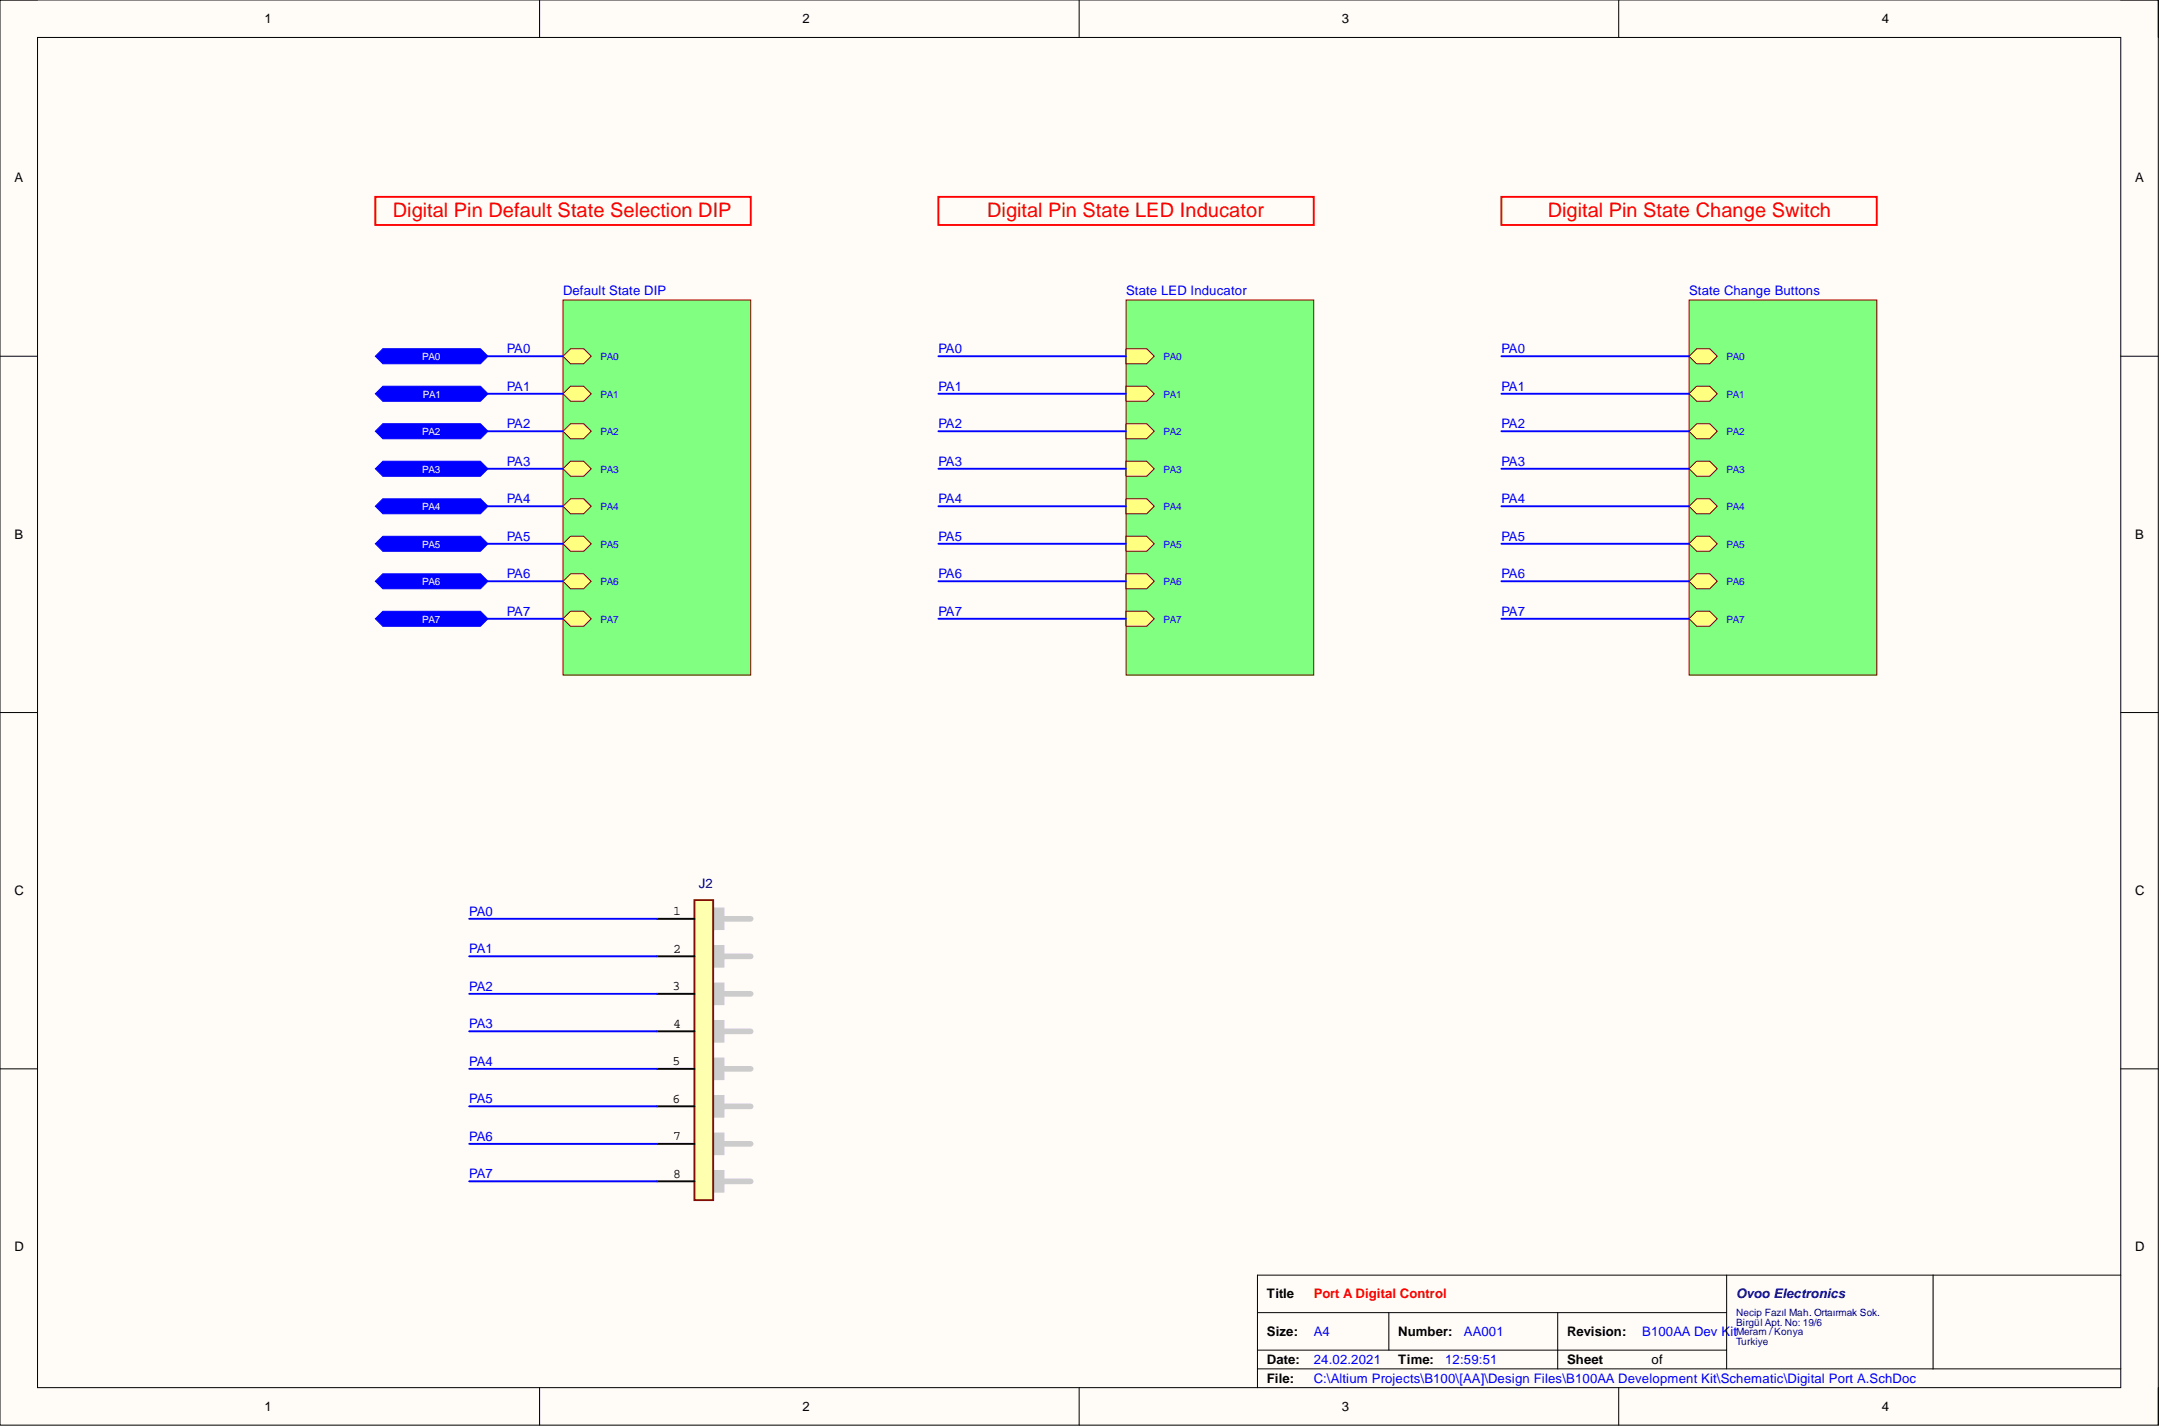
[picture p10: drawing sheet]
<svg xmlns="http://www.w3.org/2000/svg" width="292mm" height="193mm" viewBox="0 0 292 193" stroke-linecap="round" stroke-linejoin="round" font-family="sans-serif">
<path d="M0 0h292v192.9h-292z" fill-rule="evenodd" fill="#fffcf8"/>
<path d="M0 0h292v192.9h-292z" fill="none" stroke="#000" stroke-width=".14"/>
<path d="M5.1 5.1h281.8v182.7h-281.8z" fill-rule="evenodd" fill="#fffcf8"/>
<g fill="none" stroke="#000" stroke-width=".14">
<path d="M0 0h5.1M73 0v5.1M146 0v5.1M219 0v5.1M286.9 0h5.1v5.1M5.1 5.1h281.8v182.7h-281.8zM0 48.2h5.1M286.9 48.2h5.1M0 96.4h5.1M286.9 96.4h5.1M0 144.6h5.1M286.9 144.6h5.1"/>
<path d="M170.1 177.6h63.5M187.9 177.6v5.1M210.8 177.6v7.6M233.6 172.6v12.6M261.5 172.6v12.6M286.9 172.6h-116.8v15.2M73 187.8v5.1M146 187.8v5.1M170.1 185.2h116.8M170.1 182.7h63.5M219 187.8v5.1M292 187.8v5.1"/>
</g>
<path d="M50.8 48.2l1-1h13.2l1 1-1 1h-13.2z" fill-rule="evenodd" fill="#00f"/>
<path d="M50.8 48.2l1-1h13.2l1 1-1 1h-13.2z" fill="none" stroke="#00f" stroke-width=".14"/>
<path d="M50.8 53.3l1-1h13.2l1 1-1 1h-13.2z" fill-rule="evenodd" fill="#00f"/>
<path d="M50.8 53.3l1-1h13.2l1 1-1 1h-13.2z" fill="none" stroke="#00f" stroke-width=".14"/>
<path d="M50.8 58.4l1-1.1h13.2l1 1.1-1 1h-13.2z" fill-rule="evenodd" fill="#00f"/>
<path d="M50.8 58.4l1-1.1h13.2l1 1.1-1 1h-13.2z" fill="none" stroke="#00f" stroke-width=".14"/>
<path d="M50.8 63.4l1-1h13.2l1 1-1 1h-13.2z" fill-rule="evenodd" fill="#00f"/>
<path d="M50.8 63.4l1-1h13.2l1 1-1 1h-13.2z" fill="none" stroke="#00f" stroke-width=".14"/>
<path d="M50.8 68.5l1-1h13.2l1 1-1 1h-13.2z" fill-rule="evenodd" fill="#00f"/>
<path d="M50.8 68.5l1-1h13.2l1 1-1 1h-13.2z" fill="none" stroke="#00f" stroke-width=".14"/>
<path d="M50.8 73.6l1-1h13.2l1 1-1 1h-13.2z" fill-rule="evenodd" fill="#00f"/>
<path d="M50.8 73.6l1-1h13.2l1 1-1 1h-13.2z" fill="none" stroke="#00f" stroke-width=".14"/>
<path d="M50.8 78.7l1-1.1h13.2l1 1.1-1 1h-13.2z" fill-rule="evenodd" fill="#00f"/>
<path d="M50.8 78.7l1-1.1h13.2l1 1.1-1 1h-13.2z" fill="none" stroke="#00f" stroke-width=".14"/>
<path d="M50.8 83.7l1-1h13.2l1 1-1 1.1h-13.2z" fill-rule="evenodd" fill="#00f"/>
<path d="M50.8 83.7l1-1h13.2l1 1-1 1.1h-13.2z" fill="none" stroke="#00f" stroke-width=".14"/>
<path d="M76.2 40.6h25.4v50.7h-25.4z" fill-rule="evenodd" fill="#80ff80"/>
<path d="M76.2 40.6h25.4v50.7h-25.4z" fill="none" stroke="#800000" stroke-width=".14"/>
<path d="M76.2 53.3l1-1h1.8l1 1-1 1h-1.8z" fill-rule="evenodd" fill="#ffff80"/>
<path d="M76.2 53.3l1-1h1.8l1 1-1 1h-1.8z" fill="none" stroke="#800000" stroke-width=".14"/>
<path d="M76.2 48.2l1-1h1.8l1 1-1 1h-1.8z" fill-rule="evenodd" fill="#ffff80"/>
<path d="M76.2 48.2l1-1h1.8l1 1-1 1h-1.8z" fill="none" stroke="#800000" stroke-width=".14"/>
<path d="M76.2 83.7l1-1h1.8l1 1-1 1.1h-1.8z" fill-rule="evenodd" fill="#ffff80"/>
<path d="M76.2 83.7l1-1h1.8l1 1-1 1.1h-1.8z" fill="none" stroke="#800000" stroke-width=".14"/>
<path d="M76.2 68.5l1-1h1.8l1 1-1 1h-1.8z" fill-rule="evenodd" fill="#ffff80"/>
<path d="M76.2 68.5l1-1h1.8l1 1-1 1h-1.8z" fill="none" stroke="#800000" stroke-width=".14"/>
<path d="M76.2 78.7l1-1.1h1.8l1 1.1-1 1h-1.8z" fill-rule="evenodd" fill="#ffff80"/>
<path d="M76.2 78.7l1-1.1h1.8l1 1.1-1 1h-1.8z" fill="none" stroke="#800000" stroke-width=".14"/>
<path d="M76.2 63.4l1-1h1.8l1 1-1 1h-1.8z" fill-rule="evenodd" fill="#ffff80"/>
<path d="M76.2 63.4l1-1h1.8l1 1-1 1h-1.8z" fill="none" stroke="#800000" stroke-width=".14"/>
<path d="M76.2 73.6l1-1h1.8l1 1-1 1h-1.8z" fill-rule="evenodd" fill="#ffff80"/>
<path d="M76.2 73.6l1-1h1.8l1 1-1 1h-1.8z" fill="none" stroke="#800000" stroke-width=".14"/>
<path d="M76.2 58.4l1-1.1h1.8l1 1.1-1 1h-1.8z" fill-rule="evenodd" fill="#ffff80"/>
<path d="M76.2 58.4l1-1.1h1.8l1 1.1-1 1h-1.8z" fill="none" stroke="#800000" stroke-width=".14"/>
<path d="M50.8 26.6h50.8v3.8h-50.8z" fill="none" stroke="#f00" stroke-width=".25"/>
<path d="M152.4 40.6h25.3v50.7h-25.3z" fill-rule="evenodd" fill="#80ff80"/>
<path d="M152.4 40.6h25.3v50.7h-25.3z" fill="none" stroke="#800000" stroke-width=".14"/>
<path d="M152.4 52.3h2.7l1.1 1-1.1 1h-2.7z" fill-rule="evenodd" fill="#ffff80"/>
<path d="M152.4 52.3h2.7l1.1 1-1.1 1h-2.7z" fill="none" stroke="#800000" stroke-width=".14"/>
<path d="M152.4 47.2h2.7l1.1 1-1.1 1h-2.7z" fill-rule="evenodd" fill="#ffff80"/>
<path d="M152.4 47.2h2.7l1.1 1-1.1 1h-2.7z" fill="none" stroke="#800000" stroke-width=".14"/>
<path d="M152.4 82.7h2.7l1.1 1-1.1 1.1h-2.7z" fill-rule="evenodd" fill="#ffff80"/>
<path d="M152.4 82.7h2.7l1.1 1-1.1 1.1h-2.7z" fill="none" stroke="#800000" stroke-width=".14"/>
<path d="M152.4 67.5h2.7l1.1 1-1.1 1h-2.7z" fill-rule="evenodd" fill="#ffff80"/>
<path d="M152.4 67.5h2.7l1.1 1-1.1 1h-2.7z" fill="none" stroke="#800000" stroke-width=".14"/>
<path d="M152.4 77.6h2.7l1.1 1.1-1.1 1h-2.7z" fill-rule="evenodd" fill="#ffff80"/>
<path d="M152.4 77.6h2.7l1.1 1.1-1.1 1h-2.7z" fill="none" stroke="#800000" stroke-width=".14"/>
<path d="M152.4 62.4h2.7l1.1 1-1.1 1h-2.7z" fill-rule="evenodd" fill="#ffff80"/>
<path d="M152.4 62.4h2.7l1.1 1-1.1 1h-2.7z" fill="none" stroke="#800000" stroke-width=".14"/>
<path d="M152.4 72.6h2.7l1.1 1-1.1 1h-2.7z" fill-rule="evenodd" fill="#ffff80"/>
<path d="M152.4 72.6h2.7l1.1 1-1.1 1h-2.7z" fill="none" stroke="#800000" stroke-width=".14"/>
<path d="M152.4 57.3h2.7l1.1 1.1-1.1 1h-2.7z" fill-rule="evenodd" fill="#ffff80"/>
<path d="M152.4 57.3h2.7l1.1 1.1-1.1 1h-2.7z" fill="none" stroke="#800000" stroke-width=".14"/>
<path d="M127 26.6h50.7v3.8h-50.7z" fill="none" stroke="#f00" stroke-width=".25"/>
<path d="M228.5 40.6h25.4v50.7h-25.4z" fill-rule="evenodd" fill="#80ff80"/>
<path d="M228.5 40.6h25.4v50.7h-25.4z" fill="none" stroke="#800000" stroke-width=".14"/>
<path d="M228.5 53.3l1-1h1.8l1 1-1 1h-1.8z" fill-rule="evenodd" fill="#ffff80"/>
<path d="M228.5 53.3l1-1h1.8l1 1-1 1h-1.8z" fill="none" stroke="#800000" stroke-width=".14"/>
<path d="M228.5 48.2l1-1h1.8l1 1-1 1h-1.8z" fill-rule="evenodd" fill="#ffff80"/>
<path d="M228.5 48.2l1-1h1.8l1 1-1 1h-1.8z" fill="none" stroke="#800000" stroke-width=".14"/>
<path d="M228.5 83.7l1-1h1.8l1 1-1 1.1h-1.8z" fill-rule="evenodd" fill="#ffff80"/>
<path d="M228.5 83.7l1-1h1.8l1 1-1 1.1h-1.8z" fill="none" stroke="#800000" stroke-width=".14"/>
<path d="M228.5 68.5l1-1h1.8l1 1-1 1h-1.8z" fill-rule="evenodd" fill="#ffff80"/>
<path d="M228.5 68.5l1-1h1.8l1 1-1 1h-1.8z" fill="none" stroke="#800000" stroke-width=".14"/>
<path d="M228.5 78.7l1-1.1h1.8l1 1.1-1 1h-1.8z" fill-rule="evenodd" fill="#ffff80"/>
<path d="M228.5 78.7l1-1.1h1.8l1 1.1-1 1h-1.8z" fill="none" stroke="#800000" stroke-width=".14"/>
<path d="M228.5 63.4l1-1h1.8l1 1-1 1h-1.8z" fill-rule="evenodd" fill="#ffff80"/>
<path d="M228.5 63.4l1-1h1.8l1 1-1 1h-1.8z" fill="none" stroke="#800000" stroke-width=".14"/>
<path d="M228.5 73.6l1-1h1.8l1 1-1 1h-1.8z" fill-rule="evenodd" fill="#ffff80"/>
<path d="M228.5 73.6l1-1h1.8l1 1-1 1h-1.8z" fill="none" stroke="#800000" stroke-width=".14"/>
<path d="M228.5 58.4l1-1.1h1.8l1 1.1-1 1h-1.8z" fill-rule="evenodd" fill="#ffff80"/>
<path d="M228.5 58.4l1-1.1h1.8l1 1.1-1 1h-1.8z" fill="none" stroke="#800000" stroke-width=".14"/>
<path d="M203.1 26.6h50.8v3.8h-50.8z" fill="none" stroke="#f00" stroke-width=".25"/>
<path d="M96.5 159.9h5.1" fill="none" stroke="#ccc" stroke-width=".76"/>
<path d="M95.3 158.7h2.3v2.3h-2.3z" fill-rule="evenodd" fill="#ccc"/>
<path d="M95.3 158.7h2.3v2.3h-2.3zM96.5 154.8h5.1" fill="none" stroke="#ccc" stroke-width=".76"/>
<path d="M95.3 153.6h2.3v2.3h-2.3z" fill-rule="evenodd" fill="#ccc"/>
<path d="M95.3 153.6h2.3v2.3h-2.3zM96.5 149.7h5.1" fill="none" stroke="#ccc" stroke-width=".76"/>
<path d="M95.3 148.6h2.3v2.3h-2.3z" fill-rule="evenodd" fill="#ccc"/>
<path d="M95.3 148.6h2.3v2.3h-2.3zM96.5 144.6h5.1" fill="none" stroke="#ccc" stroke-width=".76"/>
<path d="M95.3 143.5h2.3v2.3h-2.3z" fill-rule="evenodd" fill="#ccc"/>
<path d="M96.5 139.6h5.1M95.3 143.5h2.3v2.3h-2.3z" fill="none" stroke="#ccc" stroke-width=".76"/>
<path d="M95.3 138.4h2.3v2.3h-2.3z" fill-rule="evenodd" fill="#ccc"/>
<path d="M95.3 138.4h2.3v2.3h-2.3zM96.5 134.5h5.1" fill="none" stroke="#ccc" stroke-width=".76"/>
<path d="M95.3 133.3h2.3v2.3h-2.3z" fill-rule="evenodd" fill="#ccc"/>
<path d="M95.3 133.3h2.3v2.3h-2.3zM96.5 129.4h5.1" fill="none" stroke="#ccc" stroke-width=".76"/>
<path d="M95.3 128.3h2.3v2.3h-2.3z" fill-rule="evenodd" fill="#ccc"/>
<path d="M95.3 128.3h2.3v2.3h-2.3zM96.5 124.3h5.1" fill="none" stroke="#ccc" stroke-width=".76"/>
<path d="M95.3 123.2h2.3v2.3h-2.3z" fill-rule="evenodd" fill="#ccc"/>
<path d="M95.3 123.2h2.3v2.3h-2.3z" fill="none" stroke="#ccc" stroke-width=".76"/>
<path d="M93.9 121.8h2.6v40.6h-2.6z" fill-rule="evenodd" fill="#ffffb0"/>
<path d="M93.9 121.8h2.6v40.6h-2.6z" fill="none" stroke="#800000" stroke-width=".25"/>
<path d="M88.9 124.3h5M88.9 129.4h5M88.9 134.5h5M88.9 139.6h5M88.9 144.6h5M88.9 149.7h5M88.9 154.8h5M88.9 159.9h5" fill="none" stroke="#000" stroke-width=".25"/>
<g fill="none" stroke="#00f" stroke-width=".25">
<path d="M66 48.2h10.2M66 58.4h10.2M66 53.3h10.2M127 48.2h25.4M127 58.4h25.4M127 53.3h25.4M203.1 48.2h25.4M203.1 58.4h25.4M203.1 53.3h25.4M66 78.7h10.2M66 73.6h10.2M66 68.5h10.2"/>
<path d="M66 63.4h10.2M127 78.7h25.4M127 73.6h25.4M127 68.5h25.4M127 63.4h25.4M203.1 78.7h25.4M203.1 73.6h25.4M203.1 68.5h25.4M203.1 63.4h25.4M66 83.7h10.2M127 83.7h25.4M203.1 83.7h25.4"/>
<path d="M63.5 139.6h25.4M63.5 134.5h25.4M63.5 129.4h25.4M63.5 124.3h25.4M63.5 159.9h25.4M63.5 154.8h25.4M63.5 149.7h25.4M63.5 144.6h25.4"/>
</g>
<g font-size="2.7" fill="#f00">
<text x="53.2" y="29.3">Digital Pin Default State Selection DIP</text>
<text x="133.6" y="29.3">Digital Pin State LED Inducator</text>
<text x="209.4" y="29.3">Digital Pin State Change Switch</text>
</g>
<g font-size="1.8">
<text x="35.8" y="3.1">1</text>
<text x="108.6" y="3.1">2</text>
<text x="181.6" y="3.1">3</text>
<text x="254.6" y="3.1">4</text>
<text x="1.9" y="24.7">A</text>
<text x="288.9" y="24.7">A</text>
<text x="1.9" y="72.9">B</text>
<text x="288.9" y="72.9">B</text>
<text x="1.9" y="121.1">C</text>
<text x="91.1" y="123.8">1</text>
<text x="288.9" y="121.1">C</text>
<text x="91.1" y="128.9">2</text>
<text x="91" y="134">3</text>
<text x="91.1" y="139.1">4</text>
<text x="91" y="144.1">5</text>
<text x="91" y="149.2">6</text>
<text x="91.1" y="154.3">7</text>
<text x="91.1" y="159.4">8</text>
<text x="1.9" y="169.3">D</text>
<text x="288.9" y="169.3">D</text>
<text x="171.4" y="175.7">Title</text>
<text x="171.4" y="180.8">Size:</text>
<text x="171.4" y="184.6">Date:</text>
<text x="189.2" y="180.8">Number:</text>
<text x="189.2" y="184.6">Time:</text>
<text x="212" y="180.8">Revision:</text>
<text x="212" y="184.6">Sheet</text>
<text x="223.4" y="184.6">of</text>
<text x="35.8" y="190.9">1</text>
<text x="108.6" y="190.9">2</text>
<text x="171.4" y="187.1">File:</text>
<text x="181.6" y="190.9">3</text>
<text x="254.6" y="190.9">4</text>
</g>
<g font-size="1.8" fill="#00f">
<text x="76.2" y="39.9">Default State DIP</text>
<text x="152.4" y="39.9">State LED Inducator</text>
<text x="228.5" y="39.9">State Change Buttons</text>
<text x="68.6" y="47.8">PA0</text>
<text x="127" y="47.8">PA0</text>
<text x="203.1" y="47.8">PA0</text>
<text x="68.6" y="52.9">PA1</text>
<text x="127" y="52.9">PA1</text>
<text x="203.1" y="52.9">PA1</text>
<text x="68.6" y="57.9">PA2</text>
<text x="127" y="57.9">PA2</text>
<text x="203.1" y="57.9">PA2</text>
<text x="68.6" y="63">PA3</text>
<text x="127" y="63">PA3</text>
<text x="203.1" y="63">PA3</text>
<text x="68.6" y="68.1">PA4</text>
<text x="127" y="68.1">PA4</text>
<text x="203.1" y="68.1">PA4</text>
<text x="68.6" y="73.2">PA5</text>
<text x="127" y="73.2">PA5</text>
<text x="203.1" y="73.2">PA5</text>
<text x="68.6" y="78.2">PA6</text>
<text x="68.6" y="83.3">PA7</text>
<text x="127" y="78.2">PA6</text>
<text x="127" y="83.3">PA7</text>
<text x="203.1" y="78.2">PA6</text>
<text x="203.1" y="83.3">PA7</text>
<text x="63.5" y="123.9">PA0</text>
<text x="63.5" y="129">PA1</text>
<text x="63.5" y="134.1">PA2</text>
<text x="63.5" y="139.1">PA3</text>
<text x="63.5" y="144.2">PA4</text>
<text x="63.5" y="149.3">PA5</text>
<text x="63.5" y="154.4">PA6</text>
<text x="63.5" y="159.4">PA7</text>
<text x="177.7" y="184.6">24.02.2021</text>
<text x="177.7" y="180.8">A4</text>
<text x="195.5" y="184.6">12:59:51</text>
<text x="198.1" y="180.8">AA001</text>
<text x="222.2" y="180.8">B100AA Dev Kit</text>
<text x="177.7" y="187.1">C:\Altium Projects\B100\[AA]\Design Files\B100AA Development Kit\Schematic\Digital Port A.SchDoc</text>
</g>
<g font-size="1.8" fill="#000080">
<text x="94.5" y="120.1">J2</text>
<text x="234.9" y="175.7">Ovoo Electronics</text>
</g>
<text font-size="1.8" fill="#f00" x="177.7" y="175.7">Port A Digital Control</text>
<g font-size="1.4" fill="#fff">
<text x="57.1" y="48.7">PA0</text>
<text x="57.2" y="53.8">PA1</text>
<text x="57.1" y="58.9">PA2</text>
<text x="57.1" y="63.9">PA3</text>
<text x="57.1" y="69">PA4</text>
<text x="57.1" y="74.1">PA5</text>
<text x="57.1" y="79.2">PA6</text>
<text x="57.1" y="84.2">PA7</text>
</g>
<g font-size="1.4" fill="#00f">
<text x="81.3" y="53.8">PA1</text>
<text x="81.3" y="48.7">PA0</text>
<text x="157.4" y="53.8">PA1</text>
<text x="157.4" y="48.7">PA0</text>
<text x="233.6" y="53.8">PA1</text>
<text x="233.6" y="48.7">PA0</text>
<text x="81.3" y="58.9">PA2</text>
<text x="157.4" y="58.9">PA2</text>
<text x="233.6" y="58.9">PA2</text>
<text x="81.3" y="63.9">PA3</text>
<text x="157.4" y="63.9">PA3</text>
<text x="233.6" y="63.9">PA3</text>
<text x="81.3" y="69">PA4</text>
<text x="157.4" y="69">PA4</text>
<text x="233.6" y="69">PA4</text>
<text x="81.3" y="74.1">PA5</text>
<text x="157.4" y="74.1">PA5</text>
<text x="233.6" y="74.1">PA5</text>
<text x="81.3" y="79.2">PA6</text>
<text x="157.4" y="79.2">PA6</text>
<text x="233.6" y="79.2">PA6</text>
<text x="81.3" y="84.2">PA7</text>
<text x="157.4" y="84.2">PA7</text>
<text x="233.6" y="84.2">PA7</text>
</g>
<g font-size="1.4" fill="#000080">
<text x="234.9" y="178.1">Necip Fazıl Mah. Ortaırmak Sok.</text>
<text x="234.9" y="179.4">Birgül Apt. No: 19/6</text>
<text x="234.9" y="180.7">Meram / Konya</text>
<text x="234.9" y="181.9">Turkiye</text>
</g>
</svg>
